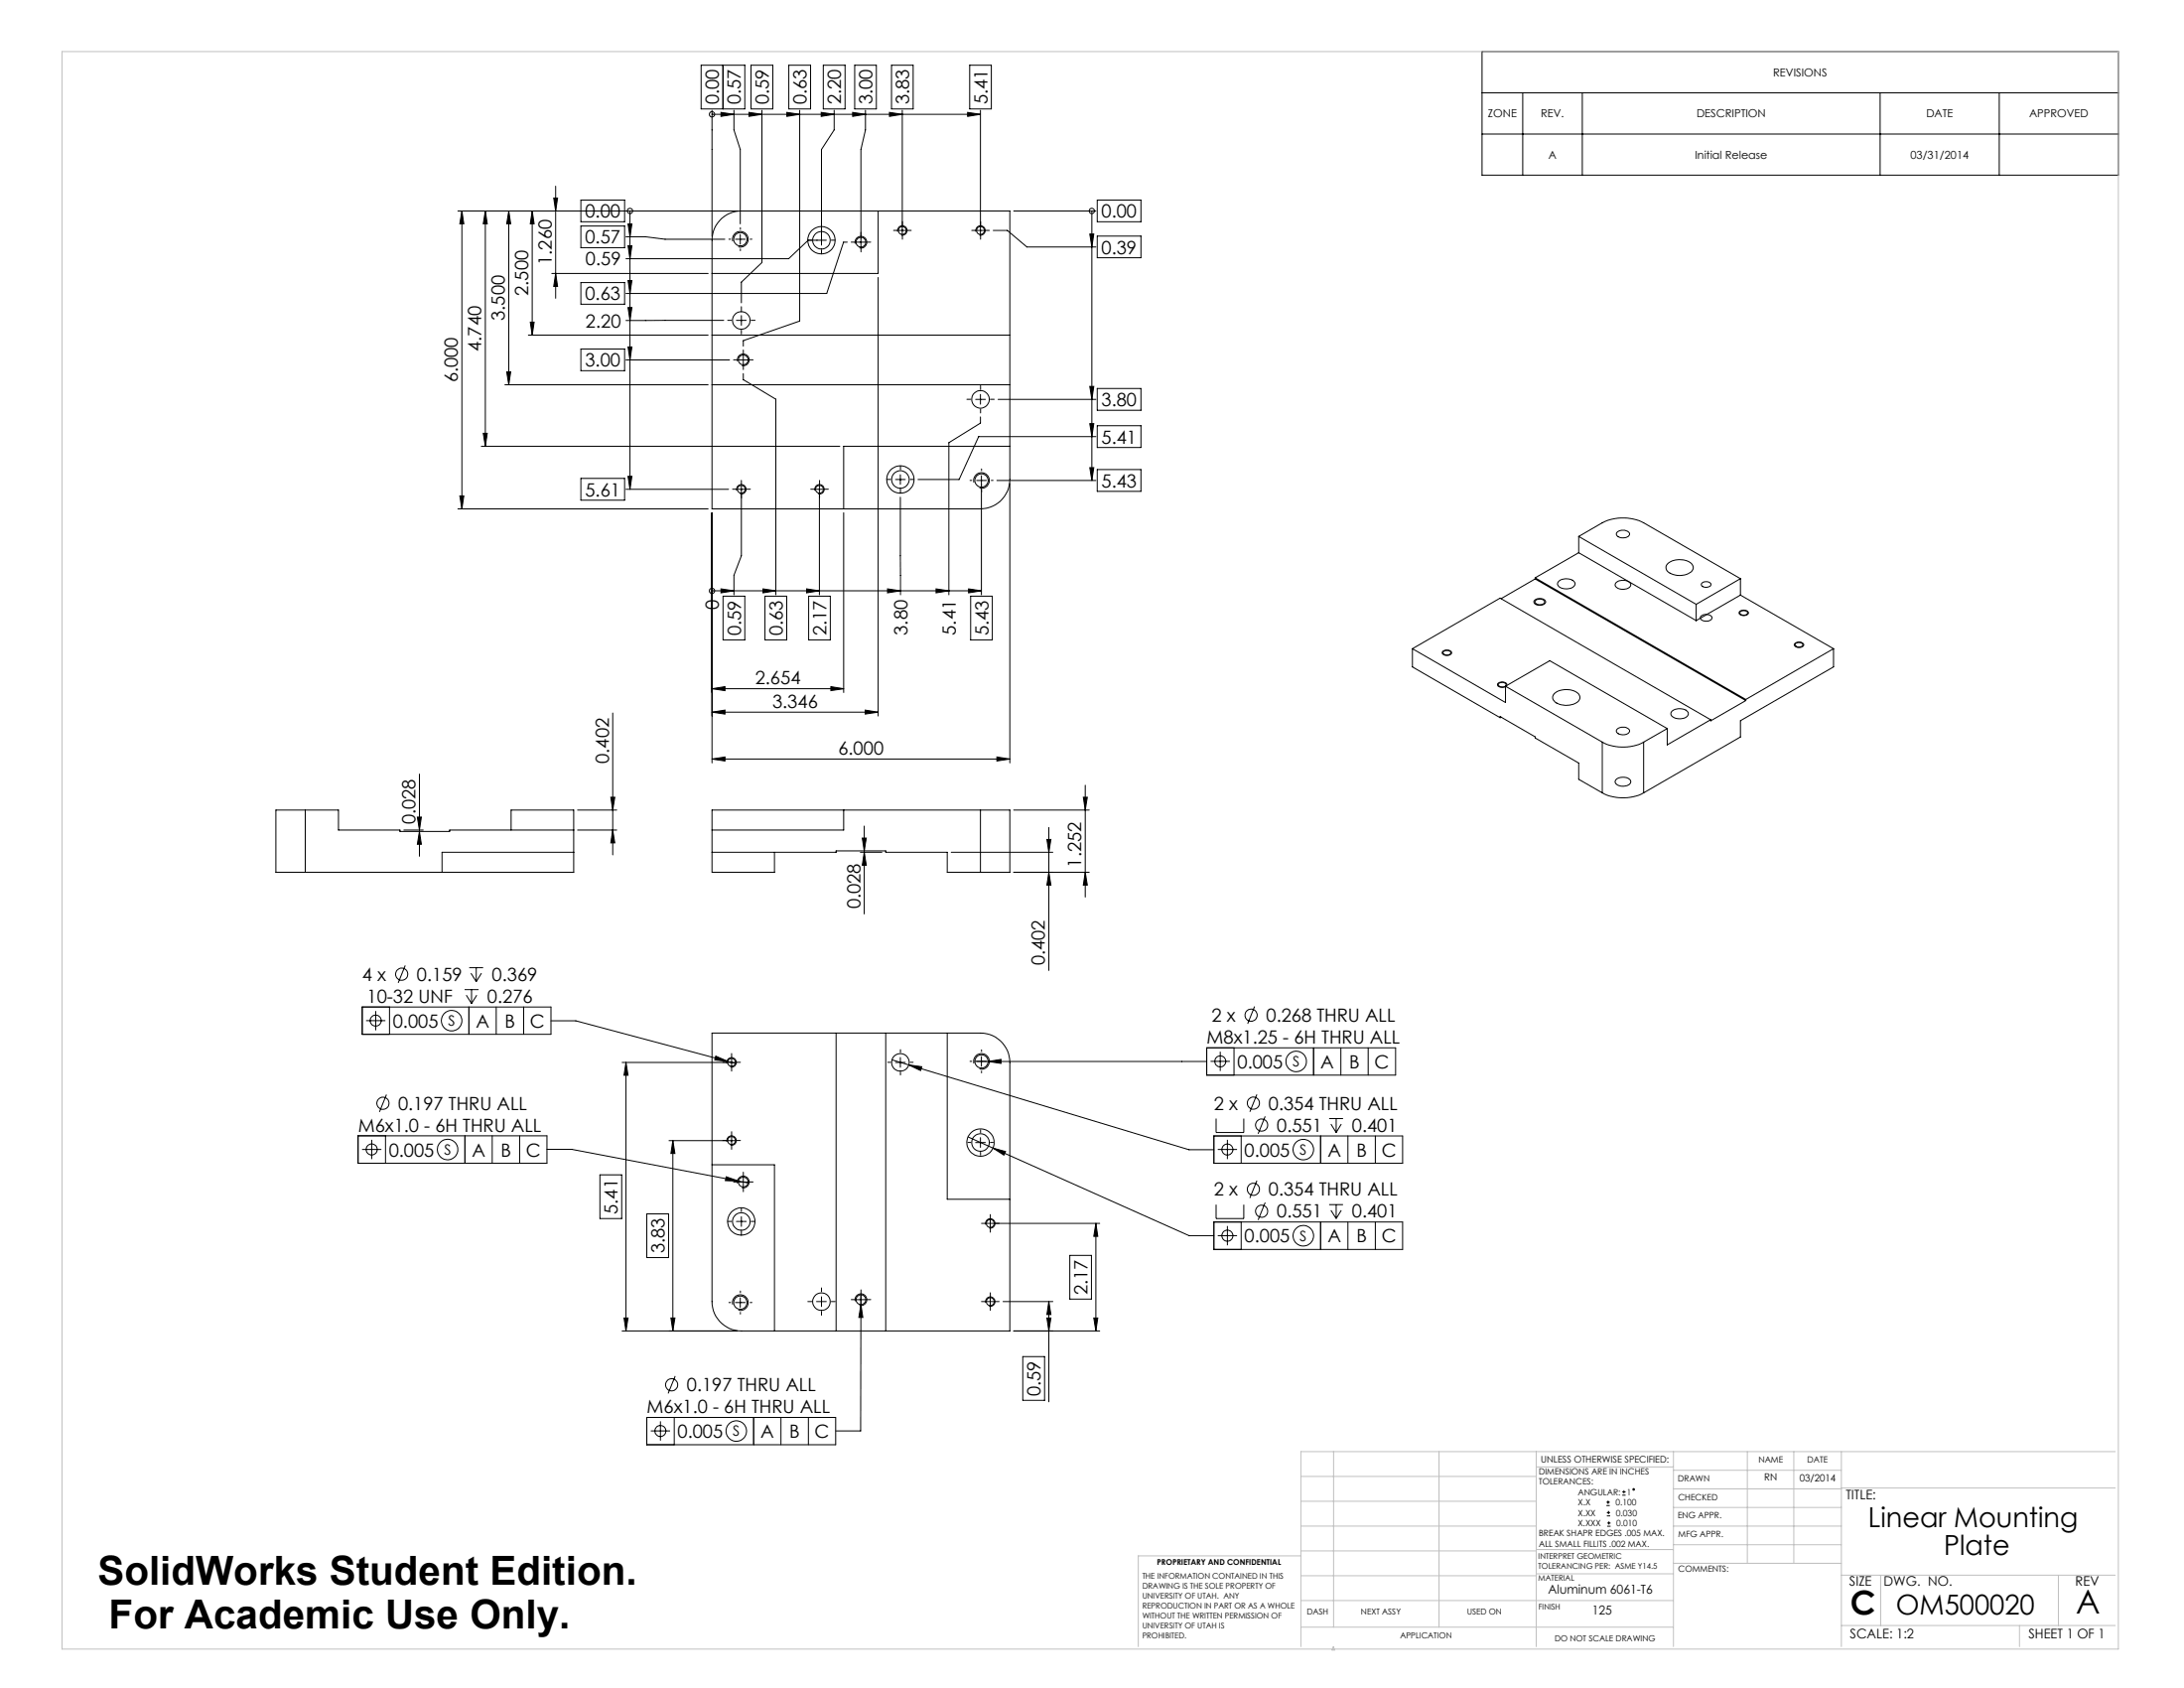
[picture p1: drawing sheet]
<svg xmlns="http://www.w3.org/2000/svg" width="559mm" height="432mm" viewBox="0 0 559 432" stroke-linecap="round" stroke-linejoin="round" font-family="sans-serif">
<g fill="none" stroke="#000" stroke-width=".25">
<path d="M179.4 16.7h11.2v11.2h-11.2zM185 16.7v11.2M192.2 16.7h5.5v11.2h-5.5zM201.8 16.7h5.6v11.2h-5.6zM210.6 16.7h5.6v11.2h-5.6zM218.7 16.7h5.5v11.2h-5.5zM228.1 16.7h5.5v11.2h-5.5zM248.1 16.7h5.5v11.2h-5.5zM379.2 13.2h162.8v31.6h-162.8zM182.2 28.2v32.3M182.2 29.2h68.7M182.2 29.2h.1"/>
<path d="M184.5 28.8l3.3 .4-3.3 .6zM187.8 28.2v5l1.6 5v19.1M191.6 28.8l3.3 .4-3.3 .6zM194.9 28.2v39l-5.2 5v5.3M201.3 28.8l3.3 .4-3.3 .6zM204.6 28.2v53.9l-14.4 5v1.4M210.1 28.8l3.3 .4-3.3 .6zM213.4 28.2v5l-3.2 5v24.5M218.2 28.8l3.2 .4-3.2 .6zM221.4 28.2v5l-1.1 5v25M227.6 28.8l3.3 .4-3.3 .6zM230.9 28.2v32"/>
<path d="M247.6 28.8l3.3 .4-3.3 .6zM250.9 28.2v32M379.2 23.7h162.8M379.2 34.3h162.8M389.6 23.7v21.1M404.8 23.7v21.1M481 23.7v21.1M511.5 23.7v21.1M117.2 54h71.5M118.2 54l.5 3.3h-1zM118.2 54v76.2M124.2 54l.5 3.3h-1.1z"/>
<path d="M124.2 54v60.2M130.2 54l.5 3.3h-1.1zM130.2 54v44.4M136.2 54l.5 3.3h-1zM136.2 54v31.7M141.7 50.7h1l-.5 3.3zM142.2 47.6v28.7M148.6 51.2h11.2v5.5h-11.2zM148.6 57.8h11.2v5.6h-11.2zM160.7 57.3h1l-.5 3.3zM161.2 54v71.2M161.2 54h.1"/>
<path d="M184.6 55.9l1.3-.9 1.5-.7 2.3-.3h68.7v68.7a7.6 7.6 0 0 1-7.5 7.5h-68.7v-68.7a7.5 7.5 0 0 1 2.4-5.6zM189.4 60v2.5M224.7 54v16h-42.5M229.6 58.9h2.5M229.7 59.3a1.21 1.21 0 0 1 1-1.6 1.21 1.21 0 0 1 1.4 1.3 1.21 1.21 0 0 1-1.5 1.1M249.6 58.9h2.5M249.7 59.3a1.2 1.2 0 0 1 1.1-1.5 1.2 1.2 0 0 1 1.3 1.3 1.2 1.2 0 0 1-1.6 1M254.1 58.9h3.6l5 4.3h17.7M259.4 54h21M278.8 59.9h1.1l-.5 3.3zM279.4 54h.1M279.4 54v68.9"/>
<path d="M280.7 51.2h11.2v5.5h-11.2zM141.2 70h40M142.2 70l.5 3.3h-1zM148.6 72.3h11.2v5.5h-11.2zM160.2 60.6h5l5 .6h15.3M160.7 71.8h1l-.5 3.3zM160.7 62.9h1l-.5 3.3zM160.7 78.7h1l-.5 3.3zM187.5 61.7a2 2 0 0 1 1.8-2.5 2 2 0 0 1 2.1 2.2 2 2 0 0 1-2.5 1.7M188.2 61.2h2.5M211.4 61.5h-4.6l-5 4.7h-41.6M216.8 61.9h-1l-4.3 13.2h-51.3"/>
<path d="M218.8 62.3a1.49 1.49 0 0 1 1.3-1.8 1.49 1.49 0 0 1 1.6 1.6 1.49 1.49 0 0 1-1.8 1.3M219 61.9h2.5M224.7 71v112.2M280.7 60.4h11.2v5.5h-11.2zM129.2 98.4h52M129.6 95.1h1.1l-.5 3.3zM135.2 85.7h46M135.7 82.4h1l-.5 3.3zM148.6 89.3h11.2v5.5h-11.2zM160.2 92.1h26.5M160.7 88.8h1l-.5 3.3zM182.2 85.7h76.2"/>
<path d="M182.2 98.4h76.2M185.2 82h-25M188.4 82h2.5M188.7 92.5a1.5 1.5 0 0 1 1.4-1.9 1.5 1.5 0 0 1 1.6 1.6 1.5 1.5 0 0 1-1.9 1.3M188.9 92.1h2.5M189.7 80.7v2.5M190.2 95.6v1.5l8.3 5v50.1M190.2 90.8v2.5M278.8 98.8h1.1l-.5 3.4zM280.7 99.4h11.2v5.6h-11.2zM123.2 114.2h91.7M123.6 110.8h1.1l-.5 3.4z"/>
<path d="M249.6 102.2h2.5M250.9 106.6v1.6l-8.1 5v39M250.9 100.9v2.5M255.4 102.2h25M258.4 114.2h-42.5v16M278.8 119.6h1.1l-.5 3.3zM278.8 108.4h1.1l-.5 3.3zM280.4 111.7h-30l-5 11h-10.5M280.7 108.9h11.2v5.6h-11.2zM117.2 130.2h64M117.7 126.9h1l-.5 3.3zM148.6 122.4h11.2v5.6h-11.2z"/>
<path d="M160.2 125.2h26.2M160.7 121.8h1l-.5 3.4zM182.2 131.2v64M188.4 125.2h2.5M188.5 125.5a1.21 1.21 0 0 1 1-1.6 1.21 1.21 0 0 1 1.4 1.3 1.21 1.21 0 0 1-1.5 1.1M189.7 123.9v18.3l-1.9 5v5M208.4 125.2h2.5M208.5 125.5a1.21 1.21 0 0 1 1-1.6 1.21 1.21 0 0 1 1.4 1.3 1.21 1.21 0 0 1-1.5 1.1M209.7 123.9v28.3M215.9 131.2v46M229.1 122.7h2.5M230.4 127.2v25"/>
<path d="M230.4 121.4v2.5M249.2 123.4a1.99 1.99 0 0 1 1.8-2.5 1.99 1.99 0 0 1 2.1 2.2 1.99 1.99 0 0 1-2.5 1.7M249.9 122.9h2.5M251.1 121.7v30.5M255.1 122.9h25.3M258.4 123.6v71.6M280.7 120.1h11.2v5.6h-11.2zM403.9 137.2l6.1-3.5a11.9 11.9 0 0 1 10.5 0l24.8 14.3M403.9 137.2v4.2M403.9 137.2l30.1 17.4M413.8 136.1a2.05 2.05 0 0 1 3.1 .5 1.91 1.91 0 0 1-2.8 .7l-.5-.6zM182.2 151.1h68.9"/>
<path d="M182.2 151.1h.1M184.5 150.6l3.3 .5-3.3 .6zM185 152.5h5.6v11.2h-5.6zM195.2 150.6l3.3 .5-3.3 .6zM195.7 152.5h5.6v11.2h-5.6zM206.4 150.6l3.3 .5-3.3 .6zM206.9 152.5h5.5v11.2h-5.5zM227.1 150.6l3.3 .5-3.3 .6zM239.5 150.6l3.3 .5-3.3 .6zM247.8 150.6l3.3 .5-3.3 .6zM248.4 152.5h5.5v11.2h-5.5zM392.6 153.6a1.93 1.93 0 0 1 2.9 .3 1.69 1.69 0 0 1-2.6 .7l-.4-.4z"/>
<path d="M392.8 147.8v.3M392.8 148.1l53.9 31.1M392.8 148.1l-8.7 5M392.8 147.8l53.9 31.1M392.9 153.6a1.5 1.5 0 0 1 2.3 .4 1.48 1.48 0 0 1-2.5 0zM398.8 148.7a3 3 0 0 1 4.1 .3 1.35 1.35 0 0 1-1.4 1.6 2.38 2.38 0 0 1-3-1.2zM403.9 141.4l30.1 17.3M403.9 141.4l-11.1 6.4M413.6 148.9a2.64 2.64 0 0 1 3.6 .5 1.66 1.66 0 0 1-2.1 1.3 1.37 1.37 0 0 1-1.8-1.5zM426.7 144.2a4.9 4.9 0 0 1 6.2 .2 1.51 1.51 0 0 1-1 2.4 4.9 4.9 0 0 1-5.5-.9l-.1-.9zM434 154.6v4.1M435.2 157.6a1.84 1.84 0 0 1 2.8 .5 1.72 1.72 0 0 1-3-.1z"/>
<path d="M435.4 149.2a1.6 1.6 0 0 1 2.4 .2 1.24 1.24 0 0 1-1.9 .7l-.6-.4zM445.1 156.4a1.42 1.42 0 0 1 2.3 .5 1.38 1.38 0 0 1-2.4-.2zM445.3 156.5a1.15 1.15 0 0 1 1.8 .4 1.2 1.2 0 0 1-2-.1zM445.3 148v4.2M445.3 152.2l-11.3 6.5M445.3 152.2l23.8 13.7M445.3 148l-11.3 6.6M182.2 176.2l3.3-.6v1.1zM182.2 176.2h33.7M212.6 175.6l3.3 .6-3.3 .5zM361.4 165.9l23.8 13.8v-4.2M361.4 165.9l22.4-12.9 53.9 31.1"/>
<path d="M361.4 165.9v4.7l22.4 13M369.1 166.7a1.39 1.39 0 0 1 2.3 .4 1.43 1.43 0 0 1-2.4-.1zM369.4 166.7a1.13 1.13 0 0 1 1.8 .4 1.2 1.2 0 0 1-2-.1zM383.2 174.9a1.49 1.49 0 0 1 2.4 .3 1.37 1.37 0 0 1-2.4 0zM383.5 174.8a1.11 1.11 0 0 1 1.8 .5 1.23 1.23 0 0 1-2-.2zM385.2 175.5l11.3-6.5 30.1 17.4M385.2 175.5l24.8 14.3M397.7 177.4a5 5 0 0 1 6.3 .2 1.74 1.74 0 0 1-1.5 2.6 4.8 4.8 0 0 1-5-1.1l-.2-.9zM446.7 179.2l-9 5.2v-.3M446.7 178.9v.3M459.2 164.7a1.39 1.39 0 0 1 2.3 .3 1.38 1.38 0 0 1-2.4-.1zM459.5 164.6a1.15 1.15 0 0 1 1.8 .4 1.08 1.08 0 0 1-1.1 .6 1.08 1.08 0 0 1-.9-.8z"/>
<path d="M469.1 165.9l-22.4 13M469.1 165.9v4.7l-23.8 13.8v4.1l-24.8 14.3M107.3 198v21M156.8 182.4v36.3M182.2 194.2l3.3-.6v1.1zM182.2 182.2l3.3-.6v1.1zM182.2 194.2h76.2M182.2 182.2h42.5M221.4 181.6l3.3 .6-3.3 .5zM255.1 193.6l3.3 .6-3.3 .5zM383.8 183.6v-.3l9 5.2v.3l11.1 6.4v4.2l6.1 3.4M384.1 183.4l-.3 .2"/>
<path d="M410 189.8a11.6 11.6 0 0 0 10.5 0M410 189.8v13M413.6 199.3a2.64 2.64 0 0 1 3.6 .5 1.66 1.66 0 0 1-2.1 1.3 1.45 1.45 0 0 1-1.8-1.4zM413.8 186.5a2.05 2.05 0 0 1 3.1 .5 1.91 1.91 0 0 1-2.8 .7l-.5-.6zM420.5 189.8v13M426.6 186.4l-6.1 3.4M427.8 181.9a3.1 3.1 0 0 1 4.1 .4 1.35 1.35 0 0 1-1.4 1.5 2.38 2.38 0 0 1-3-1.2zM437.7 184.1l-11.1 6.4v-4.1M78.1 207.2h-7.5v15.9h7.5M78.1 207.2h8.5v5.1h15.7v.4h12.7v-.4h31.8M78.1 207.2v15.9M103.3 212.3h5"/>
<path d="M106.8 209h1l-.5 3.3zM107.3 212.7l.5 3.3h-1zM130.8 212.3v-5.1h16v15.9h-68.7M146.8 218h-33.7v5.1M147.8 212.3h10M147.8 207.2h10M156.3 203.9h1l-.5 3.3zM156.8 212.3l.5 3.3h-1zM182.2 218h31.7v-.3h12.7v.3h15.8v5.1h8.5M215.9 207.2v5.1h-33.7M220.1 218h5.5M220.6 214.4h1.1l-.6 3.3z"/>
<path d="M221.1 211.3v22.5M221.1 218l.6 3.3h-1.1zM243.4 218h26M250.9 207.2h7.5v15.9h-7.5M250.9 207.2h-68.7v15.9h16v-5.1M250.9 207.2v15.9M259.4 207.2h19.3M267.9 214.7h1l-.5 3.3zM268.4 211.7v36.5M277.2 203.9h1l-.5 3.3zM277.7 200.9v28.6M410 202.8a11.6 11.6 0 0 0 10.5 0"/>
<path d="M259.4 223.1h19.3M268.4 223.1l.5 3.3h-1zM277.7 223.1l.5 3.3h-1zM92.7 257.6h48.3v7h-48.3zM96.1 258.6v5M99.7 257.6v7M103.7 247l-1.8 4.4M118.9 253.2h3.5M119.3 254.6l1.3 2.1M120 257.6v7M120.1 247.5h3.5M120.5 249l1.3 2.1"/>
<path d="M120.6 253.2v3.5M121.8 247.5v3.6M122 254.6l-1.4 2.1M123.2 249l-1.4 2.1M127 257.6v7M134 257.6v7M321 257.5l-1.8 4.4M93.7 261.1h4.9M98.9 280l-1.8 4.4M141 261.1h6.3l38.9 10.4M159.2 271.8h29.2M160.2 271.8l.5 3.3h-1z"/>
<path d="M160.2 271.8v68.7M182.2 264.3h68.7a7.5 7.5 0 0 1 7.5 7.5v68.7h-68.7a7.5 7.5 0 0 1-7.5-7.5zM183.1 270.2l3.1 1.3-3.3-.4zM186 272.1a1.21 1.21 0 0 1 1.1-1.5 1.21 1.21 0 0 1 1.3 1.3 1.21 1.21 0 0 1-1.5 1M186.2 271.5l1.9 .5M187.2 270.5v2.5M213.9 264.3v76.2M226.6 264.3v76.2M228.2 271.1l4.3 1.3M229.1 271.8h2.5M230.4 270.5v2.5M232.5 272.4l3.3 .5-.3 1z"/>
<path d="M232.5 272.4l71.7 21.7h6.4M242.4 264.3v42.5h16M249.2 272a1.99 1.99 0 0 1 1.8-2.5 1.99 1.99 0 0 1 2.1 2.2 1.99 1.99 0 0 1-2.5 1.7M249.4 271.5h3.4M249.9 271.5h2.5M251.1 270.3v2.5M252.8 271.5l3.3-.5v1zM252.8 271.5h56M308.8 268h48.3v7h-48.3zM309.7 271.5h5M312.2 269v5M315.7 268v7"/>
<path d="M321.6 280l-1.8 4.4M336.1 268v7M343.1 268v7M350.1 268v7M91.6 290.5h48.3v7.1h-48.3zM92.6 294h5M95.1 291.6v4.9M98.6 290.5v7.1M119 290.5v7.1M125.9 290.5v7.1M133 290.5v7.1M139.9 294h6.4l42.6 8.1"/>
<path d="M172.2 291.8v48.7M172.2 291.8l.5 3.3h-1zM182.2 298h16v42.5M186 292.1a1.21 1.21 0 0 1 1.1-1.5 1.21 1.21 0 0 1 1.3 1.3 1.21 1.21 0 0 1-1.5 1M187.2 290.5v2.5M188.4 291.8h-17.2M247.7 290.8l6.4 2.9M249.6 292.3h2.5M250.9 291v2.5M254.1 293.7l3.2 .9-.4 .9zM254.1 293.7l50.1 22.4h6.4M310.6 290.6h48.3v7h-48.3z"/>
<path d="M311.1 286.1v3.6h7.1v-3.6M311.6 294h4.9M314 291.6v4.9M317.6 290.6v7M323.7 285.6l-1.8 4.4M337.9 290.6v7M340.1 286.1h3.5M340.5 287.5l1.4 2.2M341.9 286.1v3.6M343.2 287.5l-1.3 2.2M344.9 290.6v7M351.9 290.6v7"/>
<path d="M153.5 300.5h5.6v11.2h-5.6zM165.5 310.5h5.6v11.2h-5.6zM185.8 301l3.1 1.1-3.3-.1zM188.4 312.5h2.5M188.7 302.8a1.5 1.5 0 0 1 1.4-1.9 1.5 1.5 0 0 1 1.6 1.6 1.5 1.5 0 0 1-1.9 1.3M188.9 302.4h2.5M188.9 302.1l2.5 .5M189.7 311.2v2.5M190.2 301.1v2.5M252.1 312.9h29.3M252.2 313.3a1.2 1.2 0 0 1 1.1-1.5 1.2 1.2 0 0 1 1.3 1.3 1.2 1.2 0 0 1-1.6 1M253.4 311.7v2.5"/>
<path d="M280.4 312.9v27.6M280.4 312.9l.5 3.4h-1zM310.6 312.6h48.3v7h-48.3zM311.1 308.2v3.5h7.1v-3.5M311.6 316.1h4.9M314 313.6v5M317.6 312.6v7M321.6 302l-1.8 4.5M323.7 307.6l-1.8 4.5M337.9 312.6v7M340.1 308.2h3.5M340.5 309.6l1.4 2.1"/>
<path d="M341.9 308.2v3.5M343.2 309.6l-1.3 2.1M344.9 312.6v7M351.9 312.6v7M159.7 337.1h1l-.5 3.4zM171.7 337.1h1l-.5 3.4zM187.5 333.7a2 2 0 0 1 1.8-2.5 2 2 0 0 1 2.1 2.2 2 2 0 0 1-2.5 1.7M188.2 333.2h2.5M189.4 332v2.5M208.9 333h2.5M210.2 331.7v2.5M218.8 332.8a1.5 1.5 0 0 1 1.3-1.8 1.5 1.5 0 0 1 1.7 1.6 1.5 1.5 0 0 1-1.9 1.3"/>
<path d="M219 332.5h2.5M220.3 333.7l.5 3.3h-1.1zM220.3 333.7l-.1 32.3h-6.3M220.3 331.2v2.5M252.1 333h2.5M252.2 333.3a1.2 1.2 0 0 1 1.1-1.5 1.2 1.2 0 0 1 1.3 1.3 1.2 1.2 0 0 1-1.6 1M253.4 331.7v2.5M256.6 333h12.8M267.9 337.1h1l-.5 3.4zM268.4 333v25.6M268.4 333l.5 3.3h-1zM273.7 321.1h5.6v11.2h-5.6z"/>
<path d="M279.9 337.1h1l-.5 3.4zM159.2 340.5h29.5M172.8 352l-1.8 4.4M259.4 340.5h22M261.7 347h5.6v11.2h-5.6zM165.5 362.6h48.3v7h-48.3zM166.5 366h4.9M169 363.6v4.9M172.5 362.6v7M192.8 362.6v7M199.8 362.6v7M206.8 362.6v7"/>
<path d="M411 385.1h.9M411 384.3h.9M411.1 387.8h.9M411.1 386.9h.9M411.2 390.4h.9M411.2 389.6h.9M411.4 383.9v.8M411.6 386.5v.8M411.7 389.2v.8M415.1 382.5h.8M415.1 381.6h.8M415.5 381.2v.9"/>
<circle cx="182.2" cy="29.2" r=".69"/>
<circle cx="161.2" cy="54" r=".68"/>
<circle cx="230.9" cy="59" r="1"/>
<circle cx="250.9" cy="59" r="1"/>
<circle cx="279.4" cy="54" r=".68"/>
<circle cx="189.4" cy="61.2" r="1.69"/>
<circle cx="210.2" cy="61.4" r="3.5"/>
<circle cx="210.2" cy="61.5" r="2.25"/>
<circle cx="220.3" cy="62" r="1.25"/>
<circle cx="189.7" cy="82" r="2.25"/>
<circle cx="190.2" cy="92.1" r="1.25"/>
<circle cx="250.9" cy="102.2" r="2.25"/>
<circle cx="189.7" cy="125.2" r="1.02"/>
<circle cx="209.7" cy="125.2" r="1.02"/>
<circle cx="230.4" cy="122.7" r="2.25"/>
<circle cx="230.4" cy="122.7" r="3.5"/>
<circle cx="251.1" cy="122.9" r="1.69"/>
<circle cx="182.2" cy="151.1" r=".68"/>
<circle cx="102.8" cy="249.2" r="1.56"/>
<circle cx="320.1" cy="259.7" r="1.56"/>
<circle cx="96.1" cy="261.1" r="1.42"/>
<circle cx="115.6" cy="261.1" r="2.62"/>
<circle cx="187.2" cy="271.8" r="1.01"/>
<circle cx="230.4" cy="271.8" r="2.25"/>
<circle cx="251.1" cy="271.5" r="1.7"/>
<circle cx="312.2" cy="271.5" r="1.4"/>
<circle cx="331.6" cy="271.5" r="2.62"/>
<circle cx="95.1" cy="294" r="1.41"/>
<circle cx="98" cy="282.2" r="1.55"/>
<circle cx="114.5" cy="294.1" r="2.63"/>
<circle cx="187.2" cy="291.8" r="1.01"/>
<circle cx="250.9" cy="292.3" r="2.25"/>
<circle cx="250.9" cy="292.3" r="3.5"/>
<circle cx="314" cy="294" r="1.41"/>
<circle cx="320.7" cy="282.2" r="1.55"/>
<circle cx="322.8" cy="287.8" r="1.55"/>
<circle cx="333.5" cy="294.1" r="2.63"/>
<circle cx="189.7" cy="312.5" r="3.5"/>
<circle cx="189.7" cy="312.5" r="2.25"/>
<circle cx="190.2" cy="302.4" r="1.25"/>
<circle cx="253.4" cy="313" r="1"/>
<circle cx="314" cy="316.1" r="1.41"/>
<circle cx="320.7" cy="304.2" r="1.55"/>
<circle cx="322.8" cy="309.8" r="1.55"/>
<circle cx="333.5" cy="316.1" r="2.63"/>
<circle cx="189.4" cy="333.2" r="1.7"/>
<circle cx="210.2" cy="333" r="2.25"/>
<circle cx="220.3" cy="332.5" r="1.25"/>
<circle cx="253.4" cy="333" r="1"/>
<circle cx="171.8" cy="354.2" r="1.56"/>
<circle cx="169" cy="366.1" r="1.41"/>
<circle cx="188.4" cy="366.1" r="2.63"/>
<circle cx="418" cy="381" r=".2"/>
</g>
<g fill="none" stroke="#c0c0c0" stroke-width=".25">
<path d="M15.9 13.2h526.1v408.7h-526.1zM332.8 377.7h60.3M341.2 371.3v44.9M368.2 371.3v44.9M393.1 371.3v49.9M393.1 375.2h35.1M428.2 371.3v49.9M428.2 376.1h42.9M447.1 371.3v28.6M459 371.3v28.6M471.1 371.3v49.9M541.2 371.3h-208.4v49.9"/>
<path d="M332.8 396.7h60.3M332.8 390.4h60.3M332.8 384h60.3M332.8 398h-41.5v23.2M393.1 396.4h35.1M428.2 385.6h42.9M428.2 380.9h42.9M428.2 399.9h42.9M428.2 390.4h42.9M428.2 395.1h42.9M471.1 380.6h70.1M332.8 416.2h95.4"/>
<path d="M332.8 409.4h95.4M332.8 403.1h60.3M393.1 402.6h35.1M471.1 415.8h70.1M471.1 402.9h70.1M481.2 402.9v12.9M516.7 415.8v5.4M526.7 402.9v12.9M341.2 421.2l.3 .9h-.7z"/>
</g>
<g fill="none" stroke="#000" stroke-width=".25" stroke-dasharray="15.2 1.3 1.3 1.3">
<path d="M189.4 58.7v-.5M210.2 58.9v-1M229.6 58.9h-1M230.9 57.7v-1M232.1 58.9h1M249.6 58.9h-1M250.9 57.7v-1M252.1 58.9h1M186.9 61.2h-.4M189.4 63.7v.4M189.7 79.4v-1M191.9 61.2h.5"/>
<path d="M207.7 61.4h-1M210.2 63.9v1M212.7 61.4h1M219 61.9h-1.2M220.3 60.7v-1.3M220.3 63.2v1.2M221.5 61.9h1.3M230.9 60.2v1M250.9 60.2v1M187.2 81.9h-1M188.9 92h-1.2M189.7 84.4v1"/>
<path d="M190.2 90.8v-1.3M190.2 93.3v1.2M191.4 92h1.3M192.2 81.9h1M250.9 99.6v-1M248.4 102.1h-1M250.9 104.6v1M253.4 102.1h1M188.4 125.1h-1M189.7 123.9v-1M189.7 126.4v1M190.9 125.1h1.1"/>
<path d="M208.4 125.1h-1M209.7 123.9v-1M209.7 126.4v1M210.9 125.1h1M227.9 122.6h-1M230.4 120.1v-1M230.4 125.1v1M232.9 122.6h1M248.6 122.9h-.4M251.1 120.4v-.5M251.1 125.4v.4M253.6 122.9h.5"/>
<path d="M185.9 271.7h-1M187.2 270.5v-1M187.2 273v1M188.4 271.7h1M227.9 271.7h-.8M230.4 269.2v-.7M230.4 274.2v.8M232.9 271.7h.7M248.6 271.5h-.4M251.1 269v-.5M251.1 274v.4M253.6 271.5h.5"/>
<path d="M185.9 291.7h-1M187.2 290.5v-1M187.2 293v1M188.4 291.7h1M248.4 292.2h-.8M250.9 289.7v-.7M250.9 294.7v.8M253.4 292.2h.7M187.2 312.4h-1M188.9 302.3h-1.2M189.7 309.9v-1M189.7 314.9v1"/>
<path d="M190.2 301.1v-1.3M190.2 303.6v1.2M191.4 302.3h1.3M192.2 312.4h1M252.1 312.9h-1M253.4 311.7v-1M253.4 314.2v1M254.6 312.9h1M186.9 333.2h-.4M189.4 330.7v-.5M189.4 335.7v.4M191.9 333.2h.5"/>
<path d="M207.7 332.9h-1M210.2 330.4v-1M210.2 335.4v1M212.7 332.9h1M219 332.4h-1.2M220.3 331.2v-1.3M220.3 333.7v1.2M221.5 332.4h1.3M252.1 332.9h-1M253.4 331.7v-1M253.4 334.2v1M254.6 332.9h1"/>
</g>
<g fill="#000">
<path d="M184.5 28.8l3.3 .4-3.3 .6zM201.3 28.8l3.3 .4-3.3 .6zM218.2 28.8l3.2 .4-3.2 .6zM227.6 28.8l3.3 .4-3.3 .6zM247.6 28.8l3.3 .4-3.3 .6zM184.5 150.6l3.3 .5-3.3 .6zM206.4 150.6l3.3 .5-3.3 .6zM195.2 150.6l3.3 .5-3.3 .6zM247.8 150.6l3.3 .5-3.3 .6zM227.1 150.6l3.3 .5-3.3 .6zM239.5 150.6l3.3 .5-3.3 .6zM210.1 28.8l3.3 .4-3.3 .6zM191.6 28.8l3.3 .4-3.3 .6z"/>
<path d="M160.7 57.3h1l-.5 3.3zM160.7 71.8h1l-.5 3.3zM160.7 88.8h1l-.5 3.3zM160.7 121.8h1l-.5 3.4zM278.8 59.9h1.1l-.5 3.3zM278.8 119.6h1.1l-.5 3.3zM278.8 108.4h1.1l-.5 3.3zM278.8 98.8h1.1l-.5 3.4zM160.7 62.9h1l-.5 3.3zM160.7 78.7h1l-.5 3.3z"/>
<path d="M182.2 194.2l3.3-.6v1.1zM255.1 193.6l3.3 .6-3.3 .5zM182.2 182.2l3.3-.6v1.1zM221.4 181.6l3.3 .6-3.3 .5zM182.2 176.2l3.3-.6v1.1zM212.6 175.6l3.3 .6-3.3 .5zM183.1 270.2l-.2 .9 3.3 .4zM252.8 271.5l3.3 .5v-1zM220.3 333.7l-.6 3.3h1.1zM185.8 301l-.2 1 3.3 .1zM232.5 272.4l3 1.5 .3-1zM254.1 293.7l2.8 1.8 .4-.9z"/>
<path d="M107.3 212.7l.5 3.3h-1zM106.8 209h1l-.5 3.3z"/>
<path d="M220.6 214.4h1.1l-.6 3.3zM221.1 218l.6 3.3h-1.1z"/>
<path d="M277.2 203.9h1l-.5 3.3zM277.7 223.1l.5 3.3h-1zM141.7 50.7h1l-.5 3.3zM142.2 70l.5 3.3h-1zM136.2 54l.5 3.3h-1zM135.7 82.4h1l-.5 3.3zM130.2 54l.5 3.3h-1.1zM129.6 95.1h1.1l-.5 3.3zM124.2 54l.5 3.3h-1.1zM123.6 110.8h1.1l-.5 3.4zM118.2 54l.5 3.3h-1zM117.7 126.9h1l-.5 3.3zM160.2 271.8l.5 3.3h-1zM159.7 337.1h1l-.5 3.4zM156.3 203.9h1l-.5 3.3zM156.8 212.3l.5 3.3h-1z"/>
<path d="M268.4 223.1l.5 3.3h-1zM267.9 214.7h1l-.5 3.3z"/>
<path d="M267.9 337.1h1l-.5 3.4zM268.4 333l.5 3.3h-1zM279.9 337.1h1l-.5 3.4zM280.4 312.9l.5 3.4h-1zM171.7 337.1h1l-.5 3.4zM172.2 291.8l.5 3.3h-1z"/>
</g>
<g font-size="10.3">
<text x="25" y="405.4">SolidWorks Student Edition.</text>
<text x="27.9" y="416.7">For Academic Use Only.</text>
</g>
<g font-size="8.5">
<text x="473.4" y="413">C</text>
<text x="531.2" y="412.8">A</text>
</g>
<g font-size="7.1">
<text x="478" y="390.7">Linear Mounting</text>
<text x="497.4" y="397.8">Plate</text>
<text x="485.1" y="413.1">OM500020</text>
</g>
<g font-size="4.7">
<text x="184" y="26.8" transform="rotate(-90 184 26.8)">0.00</text>
<text x="189.6" y="26.8" transform="rotate(-90 189.6 26.8)">0.57</text>
<text x="196.7" y="26.8" transform="rotate(-90 196.7 26.8)">0.59</text>
<text x="206.4" y="26.8" transform="rotate(-90 206.4 26.8)">0.63</text>
<text x="215.2" y="26.8" transform="rotate(-90 215.2 26.8)">2.20</text>
<text x="223.2" y="26.8" transform="rotate(-90 223.2 26.8)">3.00</text>
<text x="232.7" y="26.8" transform="rotate(-90 232.7 26.8)">3.83</text>
<text x="252.7" y="26.8" transform="rotate(-90 252.7 26.8)">5.41</text>
<text x="149.7" y="55.7">0.00</text>
<text x="281.8" y="55.7">0.00</text>
<text x="149.7" y="62.3">0.57</text>
<text x="281.8" y="64.9">0.39</text>
<text x="141.2" y="67.8" transform="rotate(-90 141.2 67.8)">1.260</text>
<text x="149.8" y="67.9">0.59</text>
<text x="135.2" y="75.6" transform="rotate(-90 135.2 75.6)">2.500</text>
<text x="149.7" y="76.8">0.63</text>
<text x="129.2" y="82" transform="rotate(-90 129.2 82)">3.500</text>
<text x="149.8" y="83.7">2.20</text>
<text x="123.2" y="89.9" transform="rotate(-90 123.2 89.9)">4.740</text>
<text x="149.7" y="93.8">3.00</text>
<text x="117.2" y="97.9" transform="rotate(-90 117.2 97.9)">6.000</text>
<text x="281.8" y="103.9">3.80</text>
<text x="281.8" y="113.4">5.41</text>
<text x="281.8" y="124.7">5.43</text>
<text x="149.7" y="126.9">5.61</text>
<text x="184" y="156" transform="rotate(-90 184 156)">0</text>
<text x="189.6" y="162.6" transform="rotate(-90 189.6 162.6)">0.59</text>
<text x="200.3" y="162.6" transform="rotate(-90 200.3 162.6)">0.63</text>
<text x="211.5" y="162.6" transform="rotate(-90 211.5 162.6)">2.17</text>
<text x="232.2" y="162.5" transform="rotate(-90 232.2 162.5)">3.80</text>
<text x="244.6" y="162.5" transform="rotate(-90 244.6 162.5)">5.41</text>
<text x="252.9" y="162.6" transform="rotate(-90 252.9 162.6)">5.43</text>
<text x="193.2" y="175.1">2.654</text>
<text x="197.6" y="181.1">3.346</text>
<text x="155.8" y="195.3" transform="rotate(-90 155.8 195.3)">0.402</text>
<text x="214.5" y="193.1">6.000</text>
<text x="106.3" y="210.9" transform="rotate(-90 106.3 210.9)">0.028</text>
<text x="276.7" y="221.9" transform="rotate(-90 276.7 221.9)">1.252</text>
<text x="220.1" y="232.5" transform="rotate(-90 220.1 232.5)">0.028</text>
<text x="92.7" y="250.9">4 x</text>
<text x="106.7" y="250.9">0.159</text>
<text x="125.9" y="250.9">0.369</text>
<text x="267.4" y="246.9" transform="rotate(-90 267.4 246.9)">0.402</text>
<text x="93.9" y="256.5">10-32 UNF</text>
<text x="124.7" y="256.5">0.276</text>
<text x="100.5" y="262.8">0.005</text>
<text x="121.8" y="262.8">A</text>
<text x="129.2" y="262.8">B</text>
<text x="135.6" y="262.8">C</text>
<text x="310" y="261.4">2 x</text>
<text x="324" y="261.4">0.268 THRU ALL</text>
<text x="308.8" y="267">M8x1.25 - 6H THRU ALL</text>
<text x="316.6" y="273.3">0.005</text>
<text x="337.9" y="273.3">A</text>
<text x="345.3" y="273.3">B</text>
<text x="351.7" y="273.3">C</text>
<text x="101.9" y="283.9">0.197 THRU ALL</text>
<text x="310.6" y="283.9">2 x</text>
<text x="324.6" y="283.9">0.354 THRU ALL</text>
<text x="91.6" y="289.5">M6x1.0 - 6H THRU ALL</text>
<text x="326.7" y="289.5">0.551</text>
<text x="345.9" y="289.5">0.401</text>
<text x="99.5" y="295.8">0.005</text>
<text x="120.7" y="295.8">A</text>
<text x="128.1" y="295.8">B</text>
<text x="134.6" y="295.8">C</text>
<text x="318.4" y="295.8">0.005</text>
<text x="339.7" y="295.8">A</text>
<text x="347.1" y="295.8">B</text>
<text x="353.5" y="295.8">C</text>
<text x="310.6" y="305.9">2 x</text>
<text x="324.6" y="305.9">0.354 THRU ALL</text>
<text x="158.1" y="310.6" transform="rotate(-90 158.1 310.6)">5.41</text>
<text x="326.7" y="311.5">0.551</text>
<text x="345.9" y="311.5">0.401</text>
<text x="318.4" y="317.9">0.005</text>
<text x="339.7" y="317.9">A</text>
<text x="347.1" y="317.9">B</text>
<text x="353.5" y="317.9">C</text>
<text x="170.1" y="320.6" transform="rotate(-90 170.1 320.6)">3.83</text>
<text x="278.3" y="331.2" transform="rotate(-90 278.3 331.2)">2.17</text>
<text x="175.7" y="355.9">0.197 THRU ALL</text>
<text x="266.3" y="357.1" transform="rotate(-90 266.3 357.1)">0.59</text>
<text x="165.5" y="361.5">M6x1.0 - 6H THRU ALL</text>
<text x="173.4" y="367.8">0.005</text>
<text x="194.6" y="367.8">A</text>
<text x="202" y="367.8">B</text>
<text x="208.4" y="367.8">C</text>
</g>
<g font-size="3.7">
<text x="114.7" y="262.4">S</text>
<text x="330.7" y="272.8">S</text>
<text x="113.6" y="295.3">S</text>
<text x="332.6" y="295.4">S</text>
<text x="332.6" y="317.4">S</text>
<text x="187.5" y="367.4">S</text>
</g>
<g font-size="3.4">
<text x="472.3" y="383.5">TITLE:</text>
<text x="473.2" y="405.5">SIZE</text>
<text x="482" y="405.5">DWG. NO.</text>
<text x="531" y="405.6">REV</text>
<text x="473.4" y="419.1">SCALE: 1:2</text>
<text x="519" y="419.1">SHEET 1 OF 1</text>
</g>
<g font-size="3.2">
<text x="396.1" y="407.6">Aluminum 6061-T6</text>
<text x="407.4" y="413.1">125</text>
</g>
<g font-size="2.8">
<text x="453.7" y="19.5">REVISIONS</text>
<text x="380.7" y="30">ZONE</text>
<text x="394.2" y="30">REV.</text>
<text x="434.1" y="30">DESCRIPTION</text>
<text x="492.8" y="30">DATE</text>
<text x="519.2" y="30">APPROVED</text>
<text x="396.2" y="40.6">A</text>
<text x="433.7" y="40.6">Initial Release</text>
<text x="488.8" y="40.6">03/31/2014</text>
</g>
<g font-size="2.5">
<text x="451.4" y="378.8">RN</text>
<text x="460.4" y="378.9">03/2014</text>
</g>
<text font-size="2.4" x="394.3" y="374.2">UNLESS OTHERWISE SPECIFIED:</text>
<g font-size="2.2">
<text x="393.7" y="377.2">DIMENSIONS ARE IN INCHES</text>
<text x="449.9" y="374.1">NAME</text>
<text x="462.4" y="374.1">DATE</text>
<text x="393.7" y="379.8">TOLERANCES:</text>
<text x="403.7" y="382.5">ANGULAR:</text>
<text x="416.2" y="382.5">1</text>
<text x="429.3" y="378.9">DRAWN</text>
<text x="429.4" y="383.7">CHECKED</text>
<text x="403.7" y="387.8">X.XX</text>
<text x="403.7" y="385.1">X.X</text>
<text x="413.4" y="385.1">0.100</text>
<text x="413.5" y="387.8">0.030</text>
<text x="429.3" y="388.4">ENG APPR.</text>
<text x="393.7" y="393.1">BREAK SHAPR EDGES .005 MAX.</text>
<text x="393.7" y="395.7">ALL SMALL FILLITS .002 MAX.</text>
<text x="403.7" y="390.4">X.XXX</text>
<text x="413.6" y="390.4">0.010</text>
<text x="429.4" y="393.1">MFG APPR.</text>
<text x="429.4" y="402.1">COMMENTS:</text>
</g>
<g font-size="2.1">
<text x="334.4" y="413.1">DASH</text>
<text x="348.2" y="413.1">NEXT ASSY</text>
<text x="375.4" y="413.1">USED ON</text>
<text x="358.2" y="419">APPLICATION</text>
<text x="397.8" y="419.9">DO NOT SCALE DRAWING</text>
</g>
<g font-size="2">
<text x="296" y="400.4">PROPRIETARY AND CONFIDENTIAL</text>
<text x="393.6" y="398.7">INTERPRET GEOMETRIC</text>
<text x="393.6" y="401.2">TOLERANCING PER: ASME Y14.5</text>
<text x="292.3" y="404">THE INFORMATION CONTAINED IN THIS</text>
<text x="292.3" y="406.5">DRAWING IS THE SOLE PROPERTY OF</text>
<text x="393.6" y="404.4">MATERIAL</text>
<text x="292.3" y="409">UNIVERSITY OF UTAH. ANY</text>
<text x="292.3" y="411.5">REPRODUCTION IN PART OR AS A WHOLE</text>
<text x="393.7" y="411.7">FINISH</text>
<text x="292.3" y="414">WITHOUT THE WRITTEN PERMISSION OF</text>
<text x="292.3" y="416.6">UNIVERSITY OF UTAH IS</text>
<text x="292.3" y="419.1">PROHIBITED.</text>
</g>
</svg>
